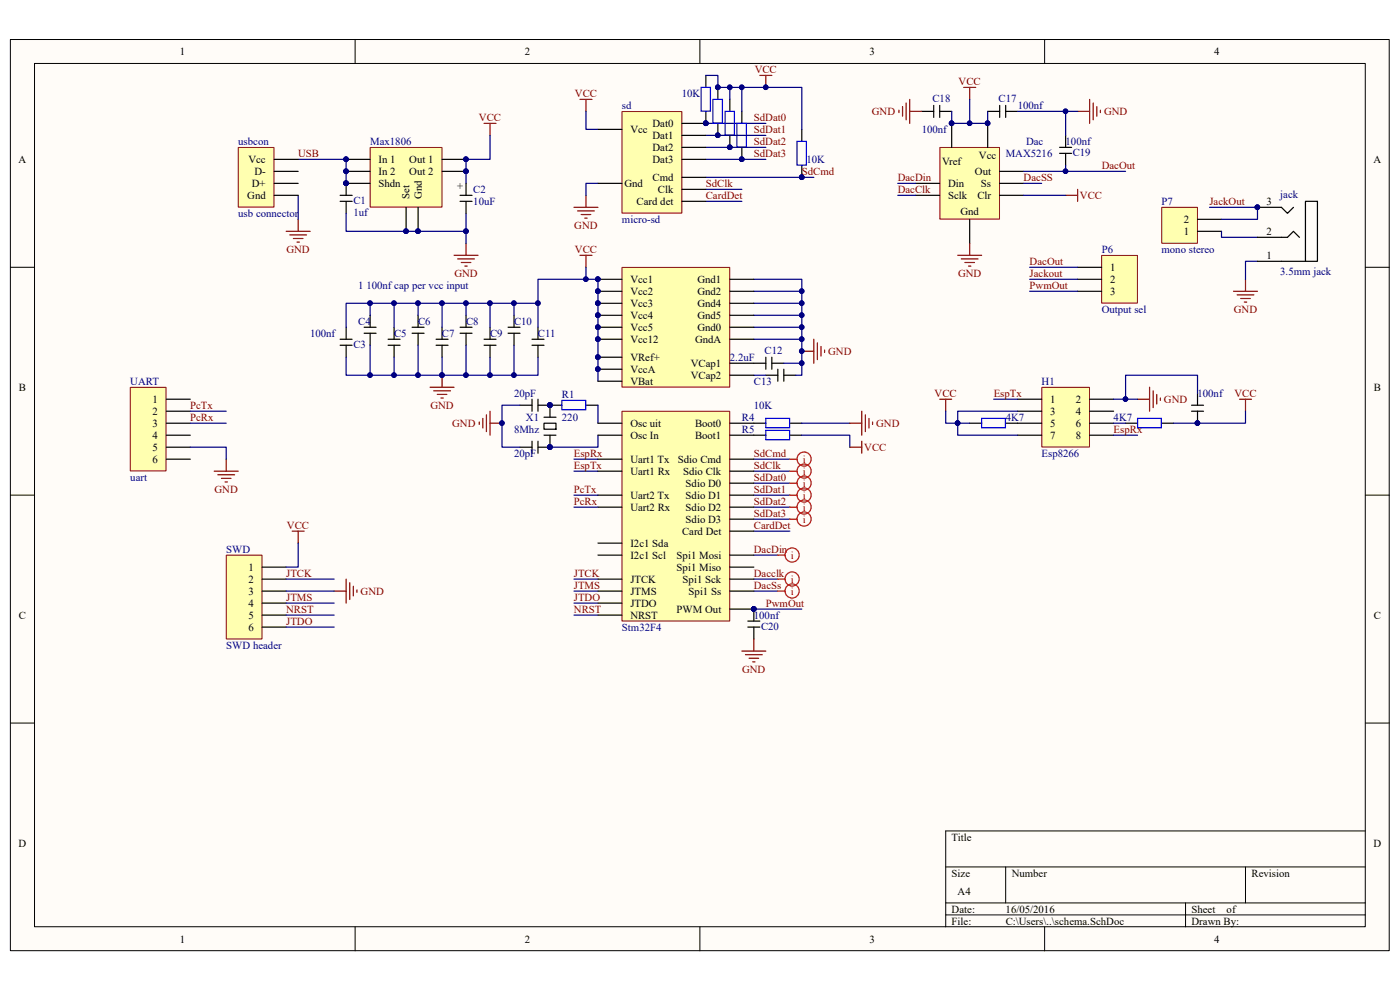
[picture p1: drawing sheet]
<svg xmlns="http://www.w3.org/2000/svg" width="297mm" height="210mm" viewBox="0 0 297 210" stroke-linecap="round" stroke-linejoin="round" font-family="sans-serif">
<path d="M2.2 8.4h292.5v193.3h-292.5z" fill="#fffcf8"/>
<path d="M2.2 8.4h292.5v193.3h-292.5z" fill="none" stroke="#000" stroke-width=".21"/>
<path d="M7.4 13.5h282.2v183.1h-282.2z" fill="#fffcf8"/>
<g fill="none" stroke="#000" stroke-width=".21">
<path d="M7.3 13.5h282.3v183.1h-282.3zM75.3 8.4v5.1M148.5 8.4v5.1M221.6 8.4v5.1M2.2 56.7h5.1M289.7 56.7h5.1M2.2 105h5.1M289.7 105h5.1M2.2 153.4h5.1M289.7 153.4h5.1M289.7 176.3h-89.1v20.3M75.3 196.6v5.1"/>
<path d="M148.5 196.6v5.1M200.6 183.9h89.1M200.6 191.5h89.1M200.6 194.1h89.1M213.4 183.9v7.6M221.6 196.6v5.1M251.5 191.5v5.1M264.2 183.9v7.6"/>
</g>
<g fill="none" stroke="#800000" stroke-width=".25">
<path d="M102.7 26.2h2.5M104 26.2v2.5M60.7 49.1h5.1M61.5 49.8h3.5M62.2 50.6h2.1M63 51.4h.5M63.3 46.5v2.6M96.3 54.2h5.1M97.1 54.9h3.6M97.9 55.7h2M98.6 56.4h.5M98.9 51.6v2.6"/>
<path d="M123 54.2h2.6M124.3 54.2v2.5M93.8 79.6v2.5M170.1 74.5h2.5M172.6 72v5.1M173.4 72.7v3.6M174.2 73.5v2M174.9 74.3v.5M91.2 82.1h5.1M92 82.9h3.6M92.8 83.7h2M93.5 84.4h.5"/>
<path d="M101.7 89.5v.5M102.4 88.8v2M103.2 88v3.6M104 87.2v5.1M104 89.8h2.5"/>
</g>
<g fill="none" stroke="#000080" stroke-width=".25">
<path d="M63.3 41.4v5.1M98.9 45.3v3.8M124.3 59.2h-10.2v10.2M124.3 56.7v2.5h2.6v21.7M73.4 75.8v3.8h40.7v-3.8M78.5 64.3v2.6M78.5 73.2v6.4M83.6 64.3v5.1M83.6 75.8v3.8M88.7 64.3v2.6M88.7 73.2v6.4M93.8 64.3v5.1"/>
<path d="M93.8 75.8v3.8M98.9 64.3v2.6M98.9 73.2v6.4M104 64.3h-30.6v5.1M104 75.8v3.8M109 64.3h-5v5.1M109 73.2v6.4M114.1 64.3h-5.1v2.6M159.9 79.6h2.6M159.9 61.8h10.2M159.9 64.3h10.2M159.9 66.9h10.2"/>
<path d="M159.9 69.4h10.2M110.3 86h-3.8v8.9h3.8M126.9 92.3v2.6h-10.2M126.9 86v3.8"/>
</g>
<g fill="#000080" stroke="#000080" stroke-width=".21">
<circle cx="98.8" cy="49" r=".48"/>
<circle cx="73.4" cy="38.9" r=".48"/>
<circle cx="170.1" cy="74.5" r=".48"/>
<circle cx="170.1" cy="61.8" r=".48"/>
<circle cx="170.1" cy="64.3" r=".48"/>
<circle cx="170.1" cy="66.9" r=".48"/>
<circle cx="170.1" cy="69.4" r=".48"/>
<circle cx="93.8" cy="79.6" r=".48"/>
<circle cx="109" cy="79.6" r=".48"/>
<circle cx="103.9" cy="79.6" r=".48"/>
<circle cx="98.8" cy="79.6" r=".48"/>
<circle cx="88.7" cy="79.6" r=".48"/>
<circle cx="83.6" cy="79.6" r=".48"/>
<circle cx="78.5" cy="79.6" r=".48"/>
<circle cx="109" cy="64.3" r=".48"/>
<circle cx="114.1" cy="64.3" r=".48"/>
<circle cx="103.9" cy="64.3" r=".48"/>
<circle cx="78.5" cy="64.3" r=".48"/>
<circle cx="83.6" cy="64.3" r=".48"/>
<circle cx="88.7" cy="64.3" r=".48"/>
<circle cx="93.8" cy="64.3" r=".48"/>
<circle cx="98.8" cy="64.3" r=".48"/>
<circle cx="116.7" cy="94.8" r=".48"/>
<circle cx="116.7" cy="85.9" r=".48"/>
<circle cx="124.3" cy="59.2" r=".48"/>
<circle cx="126.8" cy="59.2" r=".48"/>
<circle cx="126.8" cy="61.8" r=".48"/>
<circle cx="126.8" cy="64.3" r=".48"/>
<circle cx="126.8" cy="66.9" r=".48"/>
<circle cx="126.8" cy="69.4" r=".48"/>
<circle cx="126.8" cy="71.9" r=".48"/>
<circle cx="126.8" cy="75.8" r=".48"/>
<circle cx="126.8" cy="78.3" r=".48"/>
<circle cx="106.5" cy="89.8" r=".48"/>
</g>
<g fill="none" stroke="#000" stroke-width=".25">
<path d="M73.4 38.9v2.5M72.2 41.4h2.5M72.2 42.7h2.5M73.4 42.7v2.6M72.2 72h2.5M72.2 73.2h2.5M73.4 69.4v2.6M73.4 73.2v2.6M77.2 69.4h2.6M77.2 70.7h2.6M78.5 66.9v2.5M78.5 70.7v2.5"/>
<path d="M82.3 72h2.6M82.3 73.2h2.6M83.6 69.4v2.6M83.6 73.2v2.6M87.4 69.4h2.6M87.4 70.7h2.6M88.7 66.9v2.5M88.7 70.7v2.5M92.5 72h2.6M92.5 73.2h2.6M93.8 69.4v2.6M93.8 73.2v2.6"/>
<path d="M97.6 69.4h2.5M97.6 70.7h2.5M98.9 66.9v2.5M98.9 70.7v2.5M102.7 72h2.5M102.7 73.2h2.5M104 69.4v2.6M104 73.2v2.6M107.8 69.4h2.5M107.8 70.7h2.5M109 66.9v2.5M109 70.7v2.5"/>
<path d="M112.9 72h2.5M112.9 73.2h2.5M114.1 69.4v2.6M114.1 73.2v2.6M159.9 77.1h2.6M162.5 75.8v2.5M162.5 79.6h2.5M163.7 77.1h2.6M163.7 75.8v2.5M165 78.3v2.6M166.3 79.6h2.5M166.3 78.3v2.6"/>
<path d="M110.3 86h2.6M110.3 94.9h2.6M112.9 84.7v2.5M112.9 93.6v2.5M114.1 84.7v2.5M114.1 93.6v2.5M114.1 86h5.1M115.4 89.8h2.6v1.3h-2.6zM115.4 92.3h2.6M115.4 88.5h2.6M116.7 86v2.5M116.7 92.3v2.6h-2.6"/>
<path d="M124.3 86h2.6"/>
</g>
<path d="M119.2 84.9h5.1v2h-5.1z" fill="none" stroke="#00f" stroke-width=".25"/>
<path d="M221.1 82.2h10v12.6h-10z" fill="#ffffb0"/>
<path d="M221 82.2h10.1v12.6h-10.1z" fill="none" stroke="#800000" stroke-width=".21"/>
<g fill="none" stroke="#000" stroke-width=".25">
<path d="M159.9 89.8h2.6M167.6 89.8h2.5M205.7 89.8h2.6M213.4 89.8h7.6M215.9 84.7h5.1M215.9 87.2h5.1M215.9 92.3h5.1M231.2 84.7h5M231.2 87.2h5M231.2 89.8h5M231.2 92.3h5M238.8 89.8h2.5"/>
<path d="M246.4 89.8h2.6M252.8 87.2h2.5M252.8 86h2.5M254.1 83.4v2.6M254.1 87.2v2.6"/>
</g>
<path d="M162.5 88.8h5v1.9h-5zM208.3 88.8h5v1.9h-5zM241.3 88.8h5.1v1.9h-5.1z" fill="none" stroke="#00f" stroke-width=".25"/>
<path d="M199.4 84.7h2.5M200.6 84.7v2.5M241.3 84.7h2.6M243.9 82.1v5.1M244.6 82.9v3.6M245.4 83.7v2M246.2 84.4v.5M263 84.7h2.5M264.2 84.7v2.5" fill="none" stroke="#800000" stroke-width=".25"/>
<path d="M200.6 87.2v2.6h5.1M210.8 84.7h5.1M215.9 87.2h-12.7v5.1h12.7M236.2 84.7h5.1M236.2 89.8h2.6M236.2 92.3h5.1M254.1 83.4v-3.8h-15.3v5.1M264.2 87.2v2.6h-15.2" fill="none" stroke="#000080" stroke-width=".25"/>
<g fill="#000080" stroke="#000080" stroke-width=".21">
<circle cx="203.2" cy="89.8" r=".48"/>
<circle cx="254" cy="89.8" r=".48"/>
<circle cx="238.8" cy="84.7" r=".48"/>
</g>
<path d="M199.4 31.3h12.6v15.2h-12.6z" fill="#ffffb0"/>
<path d="M199.4 31.3h12.6v15.2h-12.6z" fill="none" stroke="#800000" stroke-width=".21"/>
<g fill="none" stroke="#000" stroke-width=".25">
<path d="M194.3 38.9h5.1M195.5 23.6h2.6M198.1 22.4v2.5M199.4 23.6h2.5M199.4 22.4v2.5M201.9 26.2v5.1M209.5 26.2v5.1M209.5 23.6h2.6M212.1 38.9h5.1M212.1 36.4h5.1M212.1 22.4v2.5M213.4 23.6h2.5"/>
<path d="M213.4 22.4v2.5M194.3 41.4h5.1M205.7 46.5v5.1M212.1 41.4h5.1M159.9 92.3h2.6M167.6 92.3h2.5"/>
</g>
<g fill="#000080" stroke="#000080" stroke-width=".21">
<circle cx="201.9" cy="26.1" r=".48"/>
<circle cx="209.5" cy="26.1" r=".48"/>
<circle cx="205.7" cy="26.1" r=".48"/>
<circle cx="170.1" cy="77" r=".48"/>
</g>
<g fill="none" stroke="#800000" stroke-width=".25">
<path d="M204.4 18.5h2.6M205.7 18.5v2.6M190.7 23.4v.5M191.5 22.6v2M192.2 21.8v3.6M193 21.1v5.1M193 23.6h2.5M228.6 23.6h2.6M231.2 21.1v5.1M231.9 21.8v3.6M232.7 22.6v2M233.4 23.4v.5"/>
<path d="M203.2 54.2h5.1M203.9 54.9h3.6M204.7 55.7h2M205.5 56.4h.5M205.7 51.6v2.6M180.3 94.9h2.5M180.3 89.8h2.5M182.8 87.2v5.1M182.8 93.6v2.5M183.6 88v3.6M184.4 88.8v2M185.1 89.5v.5"/>
</g>
<path d="M190.5 38.9h3.8M201.9 23.6v2.6h3.8M205.7 21.1v5.1h3.8v-2.6M217.2 38.9h3.8M190.5 41.4h3.8M166.3 77.1h3.8v2.5h-1.3M170.1 92.3h10.2v2.6M170.1 89.8h10.2M159.9 117.8h5.1M159.9 122.9h5.1M159.9 125.4h5.1" fill="none" stroke="#000080" stroke-width=".25"/>
<path d="M162.5 91.3h5v2h-5z" fill="none" stroke="#00f" stroke-width=".25"/>
<path d="M48 117.8h7.6v17.8h-7.6z" fill="#ffffb0"/>
<path d="M48 117.8h7.6v17.8h-7.6z" fill="none" stroke="#800000" stroke-width=".21"/>
<g fill="none" stroke="#000" stroke-width=".25">
<path d="M149.8 16v2.5M152.3 18.5v2.6M149.8 23.6v2.6M152.3 26.2v2.5M154.8 21.1v2.5M154.8 28.7v2.6M157.4 23.6v2.6M157.4 31.3v2.5M170.1 27.4v2.6M170.1 35.1v2.5M55.6 120.3h5.1M55.6 122.9h5.1"/>
<path d="M55.6 125.4h5.1M55.6 127.9h5.1M55.6 130.5h5.1M55.6 133h5.1"/>
</g>
<g fill="none" stroke="#800000" stroke-width=".25">
<path d="M161.2 16h2.5M162.5 16v2.5M123 21.1h2.6M124.3 21.1v2.5M121.8 44h5.1M122.5 44.7h3.6M123.3 45.5h2M124.1 46.3h.5M124.3 41.4v2.6M62 112.7h2.5M63.3 112.7v2.5M70.9 125.4h2.5"/>
<path d="M73.4 122.9v5M74.2 123.6v3.6M75 124.4v2M75.7 125.1v.6"/>
</g>
<g fill="none" stroke="#000080" stroke-width=".25">
<path d="M149.8 16h2.5v2.5h2.5v2.6M154.8 18.5h2.6v5.1M157.4 18.5h12.7v8.9M126.9 38.9h-2.6v2.5M149.8 26.2h12.7M149.8 40.2h7.6M149.8 42.7h7.6M121.8 97.4h5.1M121.8 100h5.1M159.9 97.4h7.7M159.9 100h7.7M63.3 115.2v5.1h-2.6"/>
<path d="M159.9 102.5h7.7M159.9 105h7.7M159.9 107.6h7.7M159.9 110.1h7.7M159.9 112.7h7.7M60.7 122.9h10.2M60.7 125.4h10.2M60.7 127.9h10.2M60.7 130.5h10.2M60.7 133h10.2M121.8 122.9h5.1M121.8 125.4h5.1"/>
<path d="M121.8 127.9h5.1M121.8 130.5h5.1"/>
</g>
<g fill="#000080" stroke="#000080" stroke-width=".21">
<circle cx="149.7" cy="26.1" r=".48"/>
<circle cx="152.3" cy="18.5" r=".48"/>
<circle cx="152.3" cy="28.7" r=".48"/>
<circle cx="154.8" cy="31.2" r=".48"/>
<circle cx="157.4" cy="33.8" r=".48"/>
<circle cx="162.4" cy="18.5" r=".48"/>
<circle cx="154.8" cy="18.5" r=".48"/>
<circle cx="157.4" cy="18.5" r=".48"/>
<circle cx="170.1" cy="37.6" r=".48"/>
</g>
<path d="M148.7 18.5h2v5.1h-2zM151.3 21.1h2v5h-2zM153.8 23.6h2v5.1h-2zM156.3 26.2h2.1v5h-2.1zM169.1 30h2v5h-2z" fill="none" stroke="#00f" stroke-width=".25"/>
<path d="M27.7 82.2h7.5v17.7h-7.5z" fill="#ffffb0"/>
<path d="M27.6 82.2h7.6v17.7h-7.6z" fill="none" stroke="#800000" stroke-width=".21"/>
<path d="M224.8 31.3h2.5M224.8 32.5h2.5M226.1 28.7v2.6M226.1 32.5v2.6M35.3 84.7h5.1M35.3 87.2h5.1M35.3 89.8h5.1M35.3 92.3h5.1M35.3 94.9h5.1M35.3 97.4h5.1" fill="none" stroke="#000" stroke-width=".25"/>
<path d="M215.9 23.6h10.2v5.1M226.1 35.1v1.3h-8.9M226.1 23.6h2.5M226.1 36.4h12.7M266.8 55.4h-2.6v3.8M40.4 94.9h7.6v2.5M40.4 87.2h7.6M40.4 89.8h7.6M121.8 105h5.1M121.8 107.6h5.1" fill="none" stroke="#000080" stroke-width=".25"/>
<path d="M264.2 59.2v2.6M261.7 61.8h5.1M262.5 62.6h3.5M263.2 63.3h2.1M264 64.1h.5M45.5 100h5M48 97.4v2.6M46.2 100.7h3.6M47 101.5h2M47.7 102.2h.5" fill="none" stroke="#800000" stroke-width=".25"/>
<g fill="#000080" stroke="#000080" stroke-width=".21">
<circle cx="226" cy="23.6" r=".48"/>
<circle cx="226" cy="36.3" r=".48"/>
</g>
<path d="M233.8 54.2h7.5v10.1h-7.5z" fill="#ffffb0"/>
<path d="M233.7 54.2h7.6v10.1h-7.6z" fill="none" stroke="#800000" stroke-width=".21"/>
<path d="M228.6 56.7h5.1M228.6 59.2h5.1M228.6 61.8h5.1" fill="none" stroke="#000" stroke-width=".25"/>
<path d="M246.5 44h7.5v7.6h-7.5z" fill="#ffffb0"/>
<path d="M246.5 44h7.5v7.6h-7.5z" fill="none" stroke="#800000" stroke-width=".21"/>
<path d="M254.1 49.1h5M254.1 46.5h5" fill="none" stroke="#000" stroke-width=".25"/>
<path d="M159.9 59.2h10.2v12.8M218.4 59.2h10.2M218.4 56.7h10.2M256.6 44h10.2v2.5h-7.7M259.1 49.1v1.2h7.7M159.9 72h10.2v5.1M218.4 61.8h10.2" fill="none" stroke="#000080" stroke-width=".25"/>
<g fill="#000080" stroke="#000080" stroke-width=".21">
<circle cx="266.8" cy="44" r=".48"/>
<circle cx="170.1" cy="71.9" r=".48"/>
<circle cx="170.1" cy="74.5" r=".48"/>
<circle cx="170.1" cy="77" r=".48"/>
<circle cx="170.1" cy="61.8" r=".48"/>
<circle cx="170.1" cy="64.3" r=".48"/>
<circle cx="170.1" cy="66.9" r=".48"/>
<circle cx="170.1" cy="69.4" r=".48"/>
</g>
<path d="M132 87.3h22.8v44.4h-22.8z" fill="#ffffb0"/>
<path d="M132 87.2h22.8v44.5h-22.8z" fill="none" stroke="#800000" stroke-width=".21"/>
<g fill="none" stroke="#000" stroke-width=".25">
<path d="M126.9 97.4h5M126.9 100h5M154.8 97.4h5.1M154.8 100h5.1M126.9 105h5M126.9 107.6h5M126.9 117.8h5M126.9 115.2h5M154.8 105h5.1M154.8 107.6h5.1M154.8 110.1h5.1M154.8 102.5h5.1"/>
<path d="M154.8 117.8h5.1M154.8 120.3h5.1M154.8 122.9h5.1M154.8 125.4h5.1"/>
</g>
<path d="M132 56.8h22.8v25.3h-22.8z" fill="#ffffb0"/>
<path d="M132 56.7h22.8v25.4h-22.8z" fill="none" stroke="#800000" stroke-width=".21"/>
<g fill="none" stroke="#000" stroke-width=".25">
<path d="M126.9 59.2h5M154.8 59.2h5.1M126.9 61.8h5M126.9 64.3h5M126.9 66.9h5M126.9 69.4h5M126.9 72h5M126.9 75.8h5M126.9 78.3h5M154.8 61.8h5.1M154.8 64.3h5.1M154.8 66.9h5.1"/>
<path d="M154.8 69.4h5.1M154.8 72h5.1M154.8 77.1h5.1M154.8 79.6h5.1M126.9 92.3h5M126.9 89.8h5M126.9 80.9h5M154.8 92.3h5.1M154.8 89.8h5.1M154.8 112.7h5.1M126.9 122.9h5M126.9 125.4h5"/>
<path d="M126.9 127.9h5M126.9 130.5h5M154.8 129.2h5.1v2.6M158.7 131.8h2.5M158.7 133h2.5M159.9 133v2.6"/>
</g>
<g fill="#000080" stroke="#000080" stroke-width=".21">
<circle cx="126.8" cy="59.2" r=".48"/>
<circle cx="126.8" cy="61.8" r=".48"/>
<circle cx="126.8" cy="64.3" r=".48"/>
<circle cx="126.8" cy="66.9" r=".48"/>
<circle cx="126.8" cy="69.4" r=".48"/>
<circle cx="126.8" cy="71.9" r=".48"/>
<circle cx="126.8" cy="75.8" r=".48"/>
<circle cx="126.8" cy="78.3" r=".48"/>
<circle cx="159.9" cy="129.2" r=".48"/>
<circle cx="73.4" cy="33.8" r=".48"/>
<circle cx="73.4" cy="36.3" r=".48"/>
<circle cx="73.4" cy="38.9" r=".48"/>
</g>
<path d="M157.4 138.1h5.1M158.1 138.9h3.6M158.9 139.6h2M159.9 135.6v2.5M159.7 140.4h.5" fill="none" stroke="#800000" stroke-width=".25"/>
<path d="M63.3 33.8h10.1v5.1M124.3 23.6v3.8h2.6M159.9 129.2h10.2" fill="none" stroke="#000080" stroke-width=".25"/>
<g fill="none" stroke="#f00" stroke-width=".25">
<path d="M167.6 97.4h1.5M165 122.9h1.5"/>
<circle cx="170.6" cy="97.4" r="1.5"/>
<circle cx="168" cy="122.8" r="1.5"/>
</g>
<path d="M50.6 31.3h7.5v12.6h-7.5z" fill="#ffffb0"/>
<path d="M50.5 31.3h7.6v12.6h-7.6z" fill="none" stroke="#800000" stroke-width=".21"/>
<path d="M58.2 36.4h5.1M58.2 38.9h5.1M58.2 33.8h5.1M58.2 41.4h5.1" fill="none" stroke="#000" stroke-width=".25"/>
<path d="M149.8 37.6h22.8M149.8 33.8h12.7M149.8 31.3h12.7M149.8 28.7h12.7" fill="none" stroke="#000080" stroke-width=".25"/>
<g fill="#000080" stroke="#000080" stroke-width=".21">
<circle cx="170.1" cy="37.6" r=".48"/>
<circle cx="157.4" cy="33.8" r=".48"/>
<circle cx="154.8" cy="31.2" r=".48"/>
<circle cx="152.3" cy="28.7" r=".48"/>
</g>
<path d="M132 23.7h12.7v21.5h-12.7z" fill="#ffffb0"/>
<path d="M132 23.7h12.7v21.5h-12.7z" fill="none" stroke="#800000" stroke-width=".21"/>
<path d="M126.9 27.4h5M126.9 38.9h5M144.7 28.7h5.1M144.7 31.3h5.1M144.7 33.8h5.1M144.7 37.6h5.1M144.7 26.2h5.1M144.7 40.2h5.1M144.7 42.7h5.1" fill="none" stroke="#000" stroke-width=".25"/>
<g fill="#000080" stroke="#000080" stroke-width=".21">
<circle cx="149.7" cy="26.1" r=".48"/>
<circle cx="98.8" cy="49" r=".48"/>
</g>
<path d="M98.9 49.1v2.5" fill="none" stroke="#000080" stroke-width=".25"/>
<path d="M78.6 31.3h15.2v12.6h-15.2z" fill="#ffffb0"/>
<path d="M78.5 31.3h15.3v12.6h-15.3z" fill="none" stroke="#800000" stroke-width=".21"/>
<g fill="none" stroke="#000" stroke-width=".25">
<path d="M73.4 33.8h5.1M73.4 36.4h5.1M73.4 38.9h5.1M93.8 33.8h5.1M93.8 36.4h5.1M98.9 38.9v2.5M86.2 44v5.1M88.7 44v5.1M97.6 41.4h2.5M97.6 42.7h2.5M98.9 42.7v2.6M266.8 50.3h6.3l1.3-1.2 1.3 1.2"/>
<path d="M266.8 44h5.1l1.2 1.3 1.3-1.3M266.8 55.4h10.2M277 42.7h2.5v12.7h-2.5z"/>
</g>
<g fill="#000080" stroke="#000080" stroke-width=".21">
<circle cx="73.4" cy="33.8" r=".48"/>
<circle cx="73.4" cy="36.3" r=".48"/>
<circle cx="98.8" cy="33.8" r=".48"/>
<circle cx="98.8" cy="36.3" r=".48"/>
<circle cx="86.1" cy="49" r=".48"/>
<circle cx="88.7" cy="49" r=".48"/>
<circle cx="73.4" cy="38.9" r=".48"/>
<circle cx="98.8" cy="49" r=".48"/>
<circle cx="266.8" cy="44" r=".48"/>
</g>
<path d="M104 28.7v5.1h-5.1v5.1M73.4 45.3v3.8h25.5M217.2 41.4h8.9" fill="none" stroke="#000080" stroke-width=".25"/>
<g fill="none" stroke="#f00" stroke-width=".25">
<path d="M167.6 100h1.5M165 117.8h1.5M167.6 102.5h1.5M167.6 105h1.5M167.6 107.6h1.5M167.6 110.1h1.5M165 125.4h1.5"/>
<circle cx="170.6" cy="99.9" r="1.5"/>
<circle cx="168" cy="117.7" r="1.5"/>
<circle cx="170.6" cy="102.5" r="1.5"/>
<circle cx="170.6" cy="110.1" r="1.5"/>
<circle cx="170.6" cy="107.6" r="1.5"/>
<circle cx="170.6" cy="105" r="1.5"/>
<circle cx="168" cy="125.4" r="1.5"/>
</g>
<path d="M226.1 41.4h2.5M228.6 40.2v2.5" fill="none" stroke="#800000" stroke-width=".25"/>
<g font-size="2.3">
<text x="38.2" y="11.7">1</text>
<text x="111.3" y="11.7">2</text>
<text x="184.5" y="11.7">3</text>
<text x="257.6" y="11.7">4</text>
<text x="133.7" y="28.2">Vcc</text>
<text x="138.4" y="29.5">Dat1</text>
<text x="138.4" y="27">Dat0</text>
<text x="3.9" y="34.6">A</text>
<text x="52.7" y="34.6">Vcc</text>
<text x="80.3" y="34.6">In 1</text>
<text x="86.8" y="34.6">Out 1</text>
<text x="138.4" y="32">Dat2</text>
<text x="138.4" y="34.6">Dat3</text>
<text x="199.9" y="35.1">Vref</text>
<text x="207.7" y="33.8">Vcc</text>
<text x="291.4" y="34.6">A</text>
<text x="53.4" y="39.7">D+</text>
<text x="54" y="37.1">D-</text>
<text x="80.3" y="37.1">In 2</text>
<text x="80.3" y="39.7">Shdn</text>
<text x="86.8" y="37.1">Out 2</text>
<text x="98.4" y="40.2" transform="rotate(-90 98.4 40.2)">+</text>
<text x="132.5" y="39.7">Gnd</text>
<text x="138.4" y="38.4">Cmd</text>
<text x="139.6" y="40.9">Clk</text>
<text x="201.1" y="39.7">Din</text>
<text x="206.8" y="37.1">Out</text>
<text x="208.1" y="39.7">Ss</text>
<text x="52.5" y="42.2">Gnd</text>
<text x="86.9" y="42.2" transform="rotate(-90 86.9 42.2)">Set</text>
<text x="89.5" y="42.2" transform="rotate(-90 89.5 42.2)">Gnd</text>
<text x="135" y="43.5">Card det</text>
<text x="201.1" y="42.2">Sclk</text>
<text x="203.8" y="45.5">Gnd</text>
<text x="207.3" y="42.2">Clr</text>
<text x="251.1" y="47.3">2</text>
<text x="268.7" y="43.5">3</text>
<text x="251.1" y="49.8">1</text>
<text x="268.7" y="49.8">2</text>
<text x="235.5" y="57.5">1</text>
<text x="268.7" y="54.9">1</text>
<text x="133.7" y="60">Vcc1</text>
<text x="133.7" y="62.6">Vcc2</text>
<text x="133.7" y="65.1">Vcc3</text>
<text x="148" y="62.6">Gnd2</text>
<text x="148" y="65.1">Gnd4</text>
<text x="148" y="60">Gnd1</text>
<text x="235.5" y="60">2</text>
<text x="235.5" y="62.6">3</text>
<text x="133.7" y="67.6">Vcc4</text>
<text x="133.7" y="70.2">Vcc5</text>
<text x="148" y="67.6">Gnd5</text>
<text x="148" y="70.2">Gnd0</text>
<text x="133.7" y="72.7">Vcc12</text>
<text x="133.7" y="76.6">VRef+</text>
<text x="146.6" y="77.9">VCap1</text>
<text x="147.4" y="72.7">GndA</text>
<text x="4" y="82.9">B</text>
<text x="133.7" y="79.1">VccA</text>
<text x="133.7" y="81.7">VBat</text>
<text x="146.6" y="80.4">VCap2</text>
<text x="291.5" y="82.9">B</text>
<text x="32.3" y="85.5">1</text>
<text x="32.3" y="88">2</text>
<text x="222.8" y="85.5">1</text>
<text x="222.8" y="88">3</text>
<text x="228.2" y="85.5">2</text>
<text x="228.2" y="88">4</text>
<text x="32.3" y="90.6">3</text>
<text x="32.3" y="93.1">4</text>
<text x="32.3" y="95.6">5</text>
<text x="133.7" y="93.1">Osc In</text>
<text x="133.7" y="90.6">Osc uit</text>
<text x="147.4" y="93.1">Boot1</text>
<text x="147.4" y="90.6">Boot0</text>
<text x="222.8" y="90.6">5</text>
<text x="222.8" y="93.1">7</text>
<text x="228.2" y="90.6">6</text>
<text x="228.2" y="93.1">8</text>
<text x="32.3" y="98.2">6</text>
<text x="133.7" y="98.2">Uart1 Tx</text>
<text x="133.7" y="100.7">Uart1 Rx</text>
<text x="143.8" y="98.2">Sdio Cmd</text>
<text x="144.9" y="100.7">Sdio Clk</text>
<text x="133.7" y="105.8">Uart2 Tx</text>
<text x="145.5" y="103.3">Sdio D0</text>
<text x="145.5" y="105.8">Sdio D1</text>
<text x="133.7" y="108.4">Uart2 Rx</text>
<text x="144.7" y="113.5">Card Det</text>
<text x="145.5" y="110.9">Sdio D3</text>
<text x="145.5" y="108.4">Sdio D2</text>
<text x="133.7" y="116">I2c1 Sda</text>
<text x="133.7" y="118.5">I2c1 Scl</text>
<text x="143.6" y="118.5">Spi1 Mosi</text>
<text x="52.7" y="121.1">1</text>
<text x="52.7" y="123.6">2</text>
<text x="133.7" y="123.6">JTCK</text>
<text x="143.6" y="121.1">Spi1 Miso</text>
<text x="144.8" y="123.6">Spi1 Sck</text>
<text x="4" y="131.3">C</text>
<text x="52.7" y="126.2">3</text>
<text x="52.7" y="128.7">4</text>
<text x="52.7" y="131.3">5</text>
<text x="133.7" y="126.2">JTMS</text>
<text x="133.7" y="128.7">JTDO</text>
<text x="133.7" y="131.3">NRST</text>
<text x="143.6" y="130">PWM Out</text>
<text x="146.1" y="126.2">Spi1 Ss</text>
<text x="291.5" y="131.3">C</text>
<text x="52.7" y="133.8">6</text>
<text x="3.9" y="179.6">D</text>
<text x="201.9" y="178.3">Title</text>
<text x="291.4" y="179.6">D</text>
<text x="201.9" y="186">Size</text>
<text x="214.6" y="186">Number</text>
<text x="265.5" y="186">Revision</text>
<text x="203.2" y="189.8">A4</text>
<text x="201.9" y="193.6">Date:</text>
<text x="201.9" y="196.1">File:</text>
<text x="213.3" y="193.6">16/05/2016</text>
<text x="213.4" y="196.1">C:\Users\..\schema.SchDoc</text>
<text x="252.8" y="196.1">Drawn By:</text>
<text x="252.8" y="193.6">Sheet</text>
<text x="260.2" y="193.6">of</text>
<text x="38.2" y="199.9">1</text>
<text x="111.3" y="199.9">2</text>
<text x="184.5" y="199.9">3</text>
<text x="257.6" y="199.9">4</text>
</g>
<g font-size="2.3" fill="#800000">
<text x="160.1" y="15.5">VCC</text>
<text x="122" y="20.6">VCC</text>
<text x="203.4" y="18">VCC</text>
<text x="101.6" y="25.7">VCC</text>
<text x="159.9" y="25.7">SdDat0</text>
<text x="159.9" y="28.2">SdDat1</text>
<text x="185" y="24.4">GND</text>
<text x="234.2" y="24.4">GND</text>
<text x="63.2" y="33.3">USB</text>
<text x="159.9" y="30.8">SdDat2</text>
<text x="159.9" y="33.3">SdDat3</text>
<text x="233.7" y="35.9">DacOut</text>
<text x="149.7" y="39.7">SdClk</text>
<text x="170.1" y="37.1">SdCmd</text>
<text x="190.5" y="38.4">DacDin</text>
<text x="190.5" y="40.9">DacClk</text>
<text x="217.2" y="38.4">DacSS</text>
<text x="149.7" y="42.2">CardDet</text>
<text x="229.1" y="42.2">VCC</text>
<text x="256.6" y="43.5">JackOut</text>
<text x="60.7" y="53.7">GND</text>
<text x="121.8" y="48.6">GND</text>
<text x="122" y="53.7">VCC</text>
<text x="96.4" y="58.8">GND</text>
<text x="203.2" y="58.8">GND</text>
<text x="218.4" y="58.8">Jackout</text>
<text x="218.4" y="56.2">DacOut</text>
<text x="218.4" y="61.3">PwmOut</text>
<text x="261.7" y="66.4">GND</text>
<text x="175.7" y="75.3">GND</text>
<text x="40.3" y="86.7">PcTx</text>
<text x="40.3" y="89.3">PcRx</text>
<text x="91.3" y="86.7">GND</text>
<text x="198.3" y="84.2">VCC</text>
<text x="210.8" y="84.2">EspTx</text>
<text x="246.9" y="85.5">GND</text>
<text x="261.9" y="84.2">VCC</text>
<text x="95.9" y="90.6">GND</text>
<text x="183.3" y="95.6">VCC</text>
<text x="185.9" y="90.6">GND</text>
<text x="236.3" y="91.8">EspRx</text>
<text x="121.8" y="96.9">EspRx</text>
<text x="121.8" y="99.4">EspTx</text>
<text x="159.9" y="102">SdDat0</text>
<text x="159.9" y="99.4">SdClk</text>
<text x="159.9" y="96.9">SdCmd</text>
<text x="45.5" y="104.6">GND</text>
<text x="121.8" y="104.6">PcTx</text>
<text x="121.8" y="107.1">PcRx</text>
<text x="159.9" y="104.6">SdDat1</text>
<text x="159.9" y="107.1">SdDat2</text>
<text x="60.9" y="112.2">VCC</text>
<text x="159.9" y="109.6">SdDat3</text>
<text x="159.9" y="112.2">CardDet</text>
<text x="159.9" y="117.3">DacDin</text>
<text x="60.7" y="122.3">JTCK</text>
<text x="121.8" y="122.3">JTCK</text>
<text x="121.8" y="124.9">JTMS</text>
<text x="159.9" y="122.3">Dacclk</text>
<text x="159.9" y="124.9">DacSs</text>
<text x="60.7" y="127.4">JTMS</text>
<text x="60.7" y="130">NRST</text>
<text x="76.5" y="126.2">GND</text>
<text x="121.8" y="127.4">JTDO</text>
<text x="121.8" y="130">NRST</text>
<text x="162.5" y="128.7">PwmOut</text>
<text x="60.7" y="132.5">JTDO</text>
<text x="157.4" y="142.7">GND</text>
</g>
<g font-size="2.3" fill="#000080">
<text x="132" y="23.1">sd</text>
<text x="144.7" y="20.6">10K</text>
<text x="197.8" y="21.6">C18</text>
<text x="211.8" y="21.6">C17</text>
<text x="215.9" y="23.1">100nf</text>
<text x="195.5" y="28.2">100nf</text>
<text x="50.5" y="30.8">usbcon</text>
<text x="78.5" y="30.8">Max1806</text>
<text x="171.1" y="34.6">10K</text>
<text x="213.4" y="33.3">MAX5216</text>
<text x="217.7" y="30.8">Dac</text>
<text x="226.1" y="30.8">100nf</text>
<text x="227.6" y="33.1">C19</text>
<text x="100.4" y="40.9">C2</text>
<text x="271.6" y="42">jack</text>
<text x="50.5" y="46">usb connector</text>
<text x="75" y="45.8">1uf</text>
<text x="75" y="43.2">C1</text>
<text x="100.4" y="43.5">10uF</text>
<text x="132" y="47.3">micro-sd</text>
<text x="246.4" y="43.5">P7</text>
<text x="233.7" y="53.7">P6</text>
<text x="246.4" y="53.7">mono stereo</text>
<text x="271.6" y="58.3">3.5mm jack</text>
<text x="76" y="61.3">1 100nf cap per vcc input</text>
<text x="65.8" y="71.5">100nf</text>
<text x="76" y="68.9">C4</text>
<text x="83.6" y="71.5">C5</text>
<text x="88.7" y="68.9">C6</text>
<text x="93.8" y="71.5">C7</text>
<text x="98.9" y="68.9">C8</text>
<text x="104" y="71.5">C9</text>
<text x="109.1" y="68.9">C10</text>
<text x="114.1" y="71.5">C11</text>
<text x="233.7" y="66.4">Output sel</text>
<text x="75" y="73.7">C3</text>
<text x="154.9" y="76.6">2.2uF</text>
<text x="162.2" y="75">C12</text>
<text x="27.6" y="81.7">UART</text>
<text x="159.9" y="81.7">C13</text>
<text x="221" y="81.7">H1</text>
<text x="109.1" y="84.2">20pF</text>
<text x="111.6" y="89.3">X1</text>
<text x="119.2" y="89.3">220</text>
<text x="119.2" y="84.5">R1</text>
<text x="157.4" y="89.3">R4</text>
<text x="159.9" y="86.7">10K</text>
<text x="213.4" y="89.3">4K7</text>
<text x="236.3" y="89.3">4K7</text>
<text x="254" y="84.2">100nf</text>
<text x="109.1" y="91.8">8Mhz</text>
<text x="157.4" y="91.8">R5</text>
<text x="27.6" y="102">uart</text>
<text x="109.1" y="96.9">20pF</text>
<text x="221" y="96.9">Esp8266</text>
<text x="48" y="117.3">SWD</text>
<text x="159.9" y="131.3">100nf</text>
<text x="48" y="137.6">SWD header</text>
<text x="132" y="133.8">Stm32F4</text>
<text x="161.5" y="133.6">C20</text>
</g>
<g font-size="2.3" fill="#f00">
<text x="170.3" y="98.2">i</text>
<text x="170.3" y="100.7">i</text>
<text x="170.3" y="103.3">i</text>
<text x="170.3" y="105.8">i</text>
<text x="170.3" y="108.4">i</text>
<text x="170.3" y="110.9">i</text>
<text x="167.8" y="118.5">i</text>
<text x="167.8" y="123.6">i</text>
<text x="167.8" y="126.2">i</text>
</g>
</svg>
